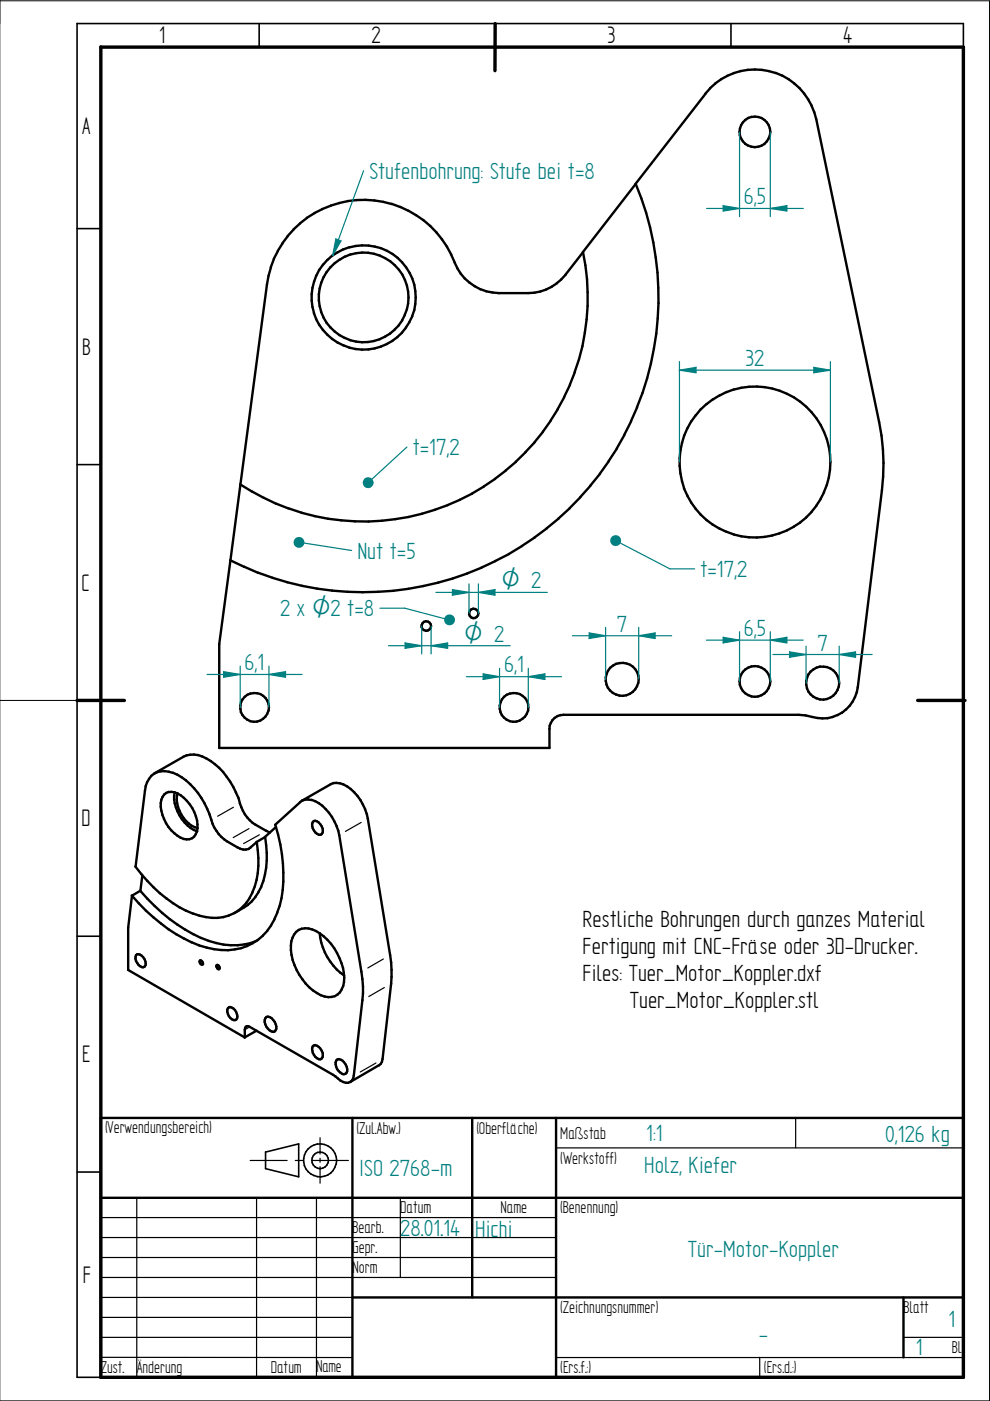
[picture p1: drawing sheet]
<svg xmlns="http://www.w3.org/2000/svg" width="210mm" height="297mm" viewBox="0 0 210 297" stroke-linecap="round" stroke-linejoin="round" font-family="sans-serif">
<path d="M0 0v297h209.8v-296.8h-209.8M0 148.5h16.3" fill="none" stroke="#000" stroke-width=".21"/>
<g fill="none" stroke="#000" stroke-width=".34">
<path d="M16.3 5v287h5.1M16.3 5h188v5M54.9 5v5M105 5v5M155 5v5M16.3 48.5h5.1M16.3 98.5h5.1M16.3 148.5h5.1M16.3 198.5h5.1M16.3 248.5h5.1M56.3 244.2v3.6l7 1.7v-7l-7 1.8M64.4 246.4l.2 .7"/>
<path d="M64.4 245.6v.8M64.5 247.1l.4 .7M64.6 244.9l-.2 .8M64.8 247.8l.5 .6M65.3 248.4l.6 .5M65.3 243.6l-.7 1.3M65.9 248.9l.7 .4M65.9 243.1l-.6 .5M66.1 246l.1 .5M66.2 246.5l.3 .6M66.4 247l.4 .4M66.5 244.9l-.4 1.1"/>
<path d="M66.5 249.2l.8 .3M66.6 242.7l-.7 .4M66.8 247.4l.6 .3M66.8 244.6l-.3 .4M67.3 249.5h.8M67.3 247.7l.6 .1M67.3 242.6a3.5 3.5 0 0 1 3.7 4.9M67.3 242.5l-.7 .3M67.4 244.3a1.74 1.74 0 0 1 2.1 .9 1.74 1.74 0 0 1-.6 2.2M67.4 244.3l-.6 .3M68.4 247.7l-.6 .1M68.8 249.4l-.8 .1"/>
<path d="M68.9 247.4l-.5 .3M70.7 248.2l-1.2 .9-.8 .3M71 247.5l-.4 .7"/>
</g>
<path d="M21.4 9.9l182.9 .1v282h-182.9zM105 5l-.1 10M16.3 148.5h10.1M194.6 148.5h10" fill="none" stroke="#000" stroke-width=".72"/>
<g fill="none" stroke="#000" stroke-width=".51">
<path d="M150.6 18.7l-15.9 20.3M151.7 17.7l-1.2 1M152.9 16.8l-1.3 .9M154.2 16.1l-1.3 .7M155.6 15.5l-1.4 .6M157.1 15.1l-1.5 .4M158.5 14.8l-1.5 .3M160 14.7l1.5 .1M160.1 14.7l-1.6 .1M161.5 14.8l1.5 .3M163 15.1l1.5 .4M164.5 15.5l1.4 .5"/>
<path d="M165.8 16l1.4 .8M167.2 16.8l1.2 .9M168.4 17.7l1.1 1M169.5 18.7l1 1.2M170.5 19.8l.9 1.3M156.8 27.9l.1 .8M156.8 28.7l.3 .7M157.1 29.3l.4 .7M157.1 26.5l-.3 1.5M157.5 29.9l.5 .6M157.5 25.9l-.4 .6M158 30.5l.7 .4"/>
<path d="M158 25.4l-.5 .6M158.6 30.9l.7 .2M158.7 25l-.7 .4M159.3 31.1l.8 .1M159.3 24.8a3.2 3.2 0 0 1 3.3 1.1 3.2 3.2 0 0 1 .3 3.5M159.3 24.8l-.6 .2M160.8 31.1l-.8 .1M161.5 30.9l-.8 .2M162.1 30.5l-.7 .4M162.6 30l-.5 .5M163 29.4l-.4 .6M171.3 21l.8 1.4"/>
<path d="M172 22.4l.6 1.4M172.6 23.7l.5 1.6M173.1 25.2l13.8 67.2M57.4 56.7l-.8 3.6-10.1 76.3v22h70v-4.1M58.1 54.9l-.7 1.8M58.9 53.2l-.9 1.7M59.9 51.6l-1 1.6M61 50.1l-1.1 1.5M62.3 48.6l-1.3 1.5M66.6 59.7l-.3 1.3M66.7 45.2l-1.6 1-2.9 2.4M67.1 58.4l-.5 1.3"/>
<path d="M67.7 57.2l-.6 1.3M68.1 59.9l-.3 1.3M68.4 44.3l-1.7 .9M68.5 56.1l-.8 1.1M68.6 58.7l-.5 1.2M69.3 57.7l-.7 1.1M69.4 55.1l-.9 1M70.4 54.2l-1 .9M71 55.8l-1.7 1.9M71.6 53.5l-1.2 .7M71.9 43.1l-3.6 1.2M72 55l-1 .8"/>
<path d="M72.8 52.8l-1.2 .7M73.1 54.4l-1.1 .7M73.8 42.6l-1.9 .5M74.1 52.5a11 11 0 0 1 11.2 3.1 11 11 0 0 1 2.1 11.5M74.1 52.4l-1.3 .5M74.3 54a9.5 9.5 0 0 1 9.8 2.7 9.5 9.5 0 0 1 1.7 10.1M74.3 53.9l-1.2 .5M75.6 42.4l3.8 .1M75.6 42.4l-1.9 .2M79.4 42.5l3.7 .8M83.1 43.2l1.8 .7M84.8 43.9l1.8 .8"/>
<path d="M86.6 44.7l1.6 .9M88.2 45.6l1.6 1.1M89.7 46.7l1.5 1.2M91.2 47.9l1.3 1.4M92.5 49.2l1.2 1.6M93.7 50.7l1.1 1.6M94.7 52.3l1 1.7M95.6 53.9l.8 1.8M96.4 55.7l.6 1.2M96.9 56.9l.8 1.1M97.7 58l.9 1.1M98.5 59l1.1 .9"/>
<path d="M99.5 59.9l1.2 .8M119 59.2l-2 1.6-1.2 .6M119.9 58.3l3.7-4.8a47.1 47.1 0 0 1-2.8 28.1M119.9 58.3l-.9 .9M123.6 53.5l11.2-14.5a62.2 62.2 0 0 1 .2 47.4M66.1 63.7l.5 2.7M66.1 62.4v1.4M66.3 61l-.2 1.4M66.5 66.4l.6 1.3M67 67.6l.7 1.3M67.6 63.7l.2 1.2M67.6 62.4v1.3"/>
<path d="M67.6 68.8l.9 1.2M67.8 64.9l.3 1.3M67.8 61.1l-.2 1.3M68.1 66.1l.5 1.3M68.5 69.9l.9 1.1M68.6 67.3l.7 1.2M69.2 68.4l.9 1M69.4 71l1 .9M70 69.4l1 .9M70.4 71.8l1.2 .8M71 70.3l1 .8M71.5 72.6l1.3 .6"/>
<path d="M72 71l1.1 .7M72.8 73.2l1.3 .5M73.1 71.6l1.2 .5M74 73.7l2.8 .4M74.3 72.1l1.2 .3M75.5 72.4l1.3 .2M78.1 72.5l-1.3 .1M79.3 72.3l-1.3 .2M79.5 73.9l-2.8 .2M80.5 71.9l-1.3 .4M80.8 73.5l-1.4 .4M81.7 71.4l-1.2 .5"/>
<path d="M82 72.9l-1.3 .6M83.2 72.3l-1.2 .6M83.7 69.9l-2.1 1.5M84.3 71.5l-1.1 .8M84.6 69l-.9 .9M85.3 67.9l-.8 1.1M85.9 66.8l-.6 1.1M86.8 68.3l-1.6 2.2-1 1M87.4 67.1l-.6 1.2M100.6 60.7l1.3 .6M101.8 61.3l1.3 .5M103.1 61.8l1.3 .2"/>
<path d="M104.4 62l1.4 .1M105.7 62.1h6.3M113.3 62.1h-1.3M114.6 61.8l-1.3 .3M115.8 61.4l-1.2 .4M107.2 99.8l-2.3 1.8M109.4 97.9l-2.2 1.9M111.4 95.9l-2.1 2M113.4 93.8l-2 2.1M119.6 84.2a51 51 0 0 1-6.3 9.6M120.9 81.6l-1.3 2.6M129.1 97.8l-1.9 2.7"/>
<path d="M130.8 95.1l-1.8 2.7M133.8 89.3l-3 5.8M135.1 86.4l-1.3 2.9M144.1 98.8l.5 3.3M144.1 97.1v1.7M144.3 95.5l-.2 1.7M145.1 92.3l-.8 3.2M145.8 90.8l-.7 1.5M146.6 89.3l-.8 1.5M147.5 88l-.9 1.4M148.6 86.7l-1.1 1.4M151.1 84.7l-2.5 2.1"/>
<path d="M152.6 83.8l-1.5 .9M154.1 83.1l-1.5 .8M155.6 82.6a16 16 0 0 1 16.5 4.8 16 16 0 0 1 2.6 17M155.6 82.5l-1.5 .6M186.9 92.3l.3 2.9M187.2 95.2l.1 3M187.3 98.1l-.1 3M48.8 118.8l3 1.4M50.9 102.7l2.5 1.5M53.4 104.2l2.6 1.4M55.9 105.5l2.6 1.3M58.5 106.8l2.7 1"/>
<path d="M61.2 107.8l2.8 .9M63.9 108.7l5.7 1.3M69.5 110l2.9 .3M72.3 110.3l3 .2M81 110.4l-5.8 .1M83.9 110.1l-2.9 .3M86.7 109.6l-2.9 .5M92.2 108.1l-5.5 1.5M94.9 107.1l-2.7 1M97.5 106l-2.6 1.1M100.1 104.6l-2.6 1.4M102.6 103.2l-2.5 1.4"/>
<path d="M104.9 101.6l-2.4 1.6M107.9 117.5l-5.8 2.9-3 1.2M110.7 115.8l-2.8 1.7M113.4 114l-2.8 1.8M116 112l-2.7 2M118.4 109.9l-2.5 2.1M123.1 105.4l-4.7 4.5M125.2 103l-2.2 2.4M127.2 100.5l-2.1 2.5M144.6 102l.5 1.6M145 103.6l.8 1.5M145.7 105.1l.9 1.5"/>
<path d="M146.5 106.5l1 1.4M147.5 107.9l1.1 1.2M148.5 109.1l2.6 2.2M151.1 111.2l1.5 .9M152.5 112.1l1.6 .7M154 112.7l1.6 .6M155.6 113.3l3.2 .6M158.8 113.9l1.7 .1M162.1 113.8l-1.7 .2M163.7 113.5l-1.6 .3M165.3 113.1l-1.6 .4M166.8 112.5l-1.5 .6"/>
<path d="M169.7 110.8l-2.9 1.7M170.9 109.7l-1.3 1.1M172.1 108.5l-1.2 1.2M173.1 107.2l-1.1 1.3M174.7 104.4l-1.6 2.8M187 104l-5.1 41.8M187.2 101l-.2 3M51.7 120.1l3 1.4M54.7 121.4l3.1 1.1M57.8 122.5l3.1 .9M60.9 123.4l6.3 1.4M67.2 124.8l3.2 .4"/>
<path d="M70.4 125.2l6.5 .4M80.1 125.5l-3.2 .1M86.6 124.8l-6.5 .7M89.4 132.9l.2 .4M89.4 132.5v.5M89.5 133.3l.4 .3M89.8 124.2l-3.2 .6M89.8 133.6l.5 .1M89.9 131.9a.99 .99 0 0 1 1.3 .2 .99 .99 0 0 1-.2 1.4M89.9 131.8l-.5 .7M90.7 133.7h-.4M91.1 133.5l-.4 .2"/>
<path d="M92.9 123.5l-3.2 .7M96.1 122.6l-3.2 .9M99.1 121.6l-3.1 1M99.4 130.2l.3 .4M99.6 130.6l.3 .3M99.7 129.4l-.2 .9M99.9 130.9l.4 .2M100.3 129.1a.98 .98 0 0 1 1 .6 .98 .98 0 0 1-.3 1.1M100.3 129l-.6 .5M100.8 131l-.5 .1M101.1 130.8l-.4 .2M51 150.3l.1 .7"/>
<path d="M51.1 151l.3 .6M51.1 148.9l-.1 1.4M51.4 151.6l.5 .6M51.4 148.3l-.3 .6M51.9 152.1l.6 .5M52.4 152.6l.7 .3M53 152.9l.8 .1M53.1 147.1a3 3 0 0 1 3.4 1.2 3 3 0 0 1-.2 3.6M53.1 147l-1.2 .7-.5 .6M54.5 153h-.7M55.8 152.4l-1.3 .6M56.3 151.9l-.5 .5"/>
<path d="M106 150.3l.1 .7M106.1 151l.3 .6M106.1 148.9l-.1 1.4M106.4 151.6l.5 .6M106.4 148.3l-.3 .6M106.8 152.1l.6 .5M107.4 152.6l.7 .3M108.1 152.9l.7 .1M108.1 147.1a3 3 0 0 1 3.2 .9 3 3 0 0 1 .4 3.3M108.1 147l-.7 .3-1 1M109.5 153h-.7M110.2 152.8l-.7 .2"/>
<path d="M110.8 152.4l-.6 .4M111.7 151.3l-1 1.1M116.5 153.8v.8M116.8 153.2l-.3 .7M117.1 152.7l-.3 .6M117.6 152.2l-.5 .5M118.2 151.8l-.6 .4M118.8 151.6l-.6 .2M128.4 144.4l.2 .8M128.4 143.6v.8M128.6 145.1l.3 .7M128.6 142.9l-.2 .7"/>
<path d="M128.9 145.8l.5 .6M129.3 146.4l.7 .5M129.4 141.6l-.8 1.3M129.9 146.9l.7 .4M130 141.1l-.6 .5M130.6 147.2l.8 .3M130.6 140.8a3.5 3.5 0 0 1 3.9 .8 3.5 3.5 0 0 1 .5 3.9M130.6 140.7l-.6 .4M131.3 147.5h.8M132.8 147.4l-.7 .1M133.6 147.1l-.8 .3M134.2 146.7l-.7 .4"/>
<path d="M135.1 145.5l-.9 1.2M156.8 144.4l.1 .8M156.8 145.2l.3 .7M156.9 143.7l-.1 .8M157.1 145.8l.4 .7M157.1 143l-.2 .8M157.5 146.5l.5 .5M158 147l.7 .4M158 141.9l-.9 1.1M158.6 147.4l.7 .3M158.7 141.5l-.7 .4M159.3 147.7h.8"/>
<path d="M159.3 141.3a3.2 3.2 0 0 1 3.3 1.1 3.2 3.2 0 0 1 .3 3.5M159.3 141.3l-.6 .3M160.8 147.7h-.8M161.5 147.4l-.8 .3M162.1 147l-.7 .4M162.6 146.5l-.5 .5M163 145.9l-.4 .6M170.9 144.4l.2 1.5M171.1 145.9l.3 .7M171.4 146.6l.5 .6M171.4 143l-.5 1.4M171.8 147.2l.7 .5"/>
<path d="M171.9 142.4l-.5 .6M172.4 147.7l.7 .4M172.5 141.9l-.6 .5M173.1 148l.8 .3M173.1 141.5l-.6 .4M173.9 141.4a3.5 3.5 0 0 1 3.5 1.6 3.5 3.5 0 0 1-.2 3.9M173.9 141.3l-.8 .3M175.3 148.2l-1.5 .1M176.1 147.9l-.8 .3M176.7 147.5l-.7 .4M177.2 146.9l-.5 .6M177.5 151.6a8.7 8.7 0 0 1-6.7 .1l-1.5-.1h-50.5"/>
<path d="M178.5 151.1l-1 .5M180.1 149.6l-1.6 1.5M180.8 148.8l-.7 .9M181.3 147.8l-.5 1M181.7 146.8l-.4 1M181.9 145.7l-.2 1.1M21.4 237h182.9v55h-182.9zM74.7 237v55M100.1 237v38.1M117.9 237v55M21.4 254h182.9M74.7 275.1h129.6"/>
<path d="M191.6 275.1v12.7"/>
</g>
<g fill="none" stroke="#000" stroke-width=".25">
<path d="M168.7 237v6.4M21.4 258.1h96.5M29 254v38M53 246h7.9M54.4 254v38M62.6 246h1.7M66.1 246h7.8M67.1 254v38M67.9 241.2v3.5M67.9 245.6v.8M67.9 247.4v3.5M84.9 254v16.8"/>
<path d="M117.9 243.4h86.4M21.4 279.3h53.3M21.4 275.1h53.3M21.4 270.8h96.5M21.4 266.6h96.5M21.4 262.4h96.5M21.4 287.8h53.2M21.4 283.5h53.3M117.8 287.8h86.4M161.1 287.8v4.2M191.6 283.5h12.7"/>
</g>
<path d="M63.4 115l11.1 1.7" fill="none" stroke="#008080" stroke-width=".25"/>
<circle cx="63.4" cy="115" r="1.17" fill="#008080"/>
<path d="M138.9 134.2l-3.5 .6M138.9 134.2v1.2l-3.5-.6" fill="none" stroke="#008080" stroke-width=".25"/>
<path d="M135.4 134.8l3.5-.6v1.2z" fill="#008080"/>
<path d="M124.9 134.2l3.5 .6-3.5 .6M124.9 134.2v1.2" fill="none" stroke="#008080" stroke-width=".25"/>
<path d="M124.9 134.2l3.5 .6-3.5 .6z" fill="#008080"/>
<path d="M121.4 134.8h21M128.4 133v11M135.4 133v11M163.3 135.7l3.5-.6v1.2l-3.5-.6" fill="none" stroke="#008080" stroke-width=".25"/>
<path d="M163.3 135.7l3.5-.6v1.2z" fill="#008080"/>
<path d="M153.3 136.3l3.5-.6-3.5-.6v1.2" fill="none" stroke="#008080" stroke-width=".25"/>
<path d="M153.3 135.1l3.5 .6-3.5 .6z" fill="#008080"/>
<path d="M149.8 135.7h20.5M156.8 133.9v10.6M163.3 133.9v10.6M181.4 138.2l-3.5 .6M181.4 138.2v1.2l-3.5-.6" fill="none" stroke="#008080" stroke-width=".25"/>
<path d="M177.9 138.8l3.5-.6v1.2z" fill="#008080"/>
<path d="M167.4 138.2l3.5 .6-3.5 .6M167.4 138.2v1.2" fill="none" stroke="#008080" stroke-width=".25"/>
<path d="M167.4 138.2l3.5 .6-3.5 .6z" fill="#008080"/>
<path d="M172.6 77.9l-.1 1.1 3.6-.5-3.5-.6M163.9 138.8h21M170.9 137v7.8M177.9 137v7.8" fill="none" stroke="#008080" stroke-width=".25"/>
<path d="M172.6 77.9l3.5 .6-3.5 .5z" fill="#008080"/>
<path d="M147.6 77.9l-3.6 .6M147.6 77.9v1.1l-3.5-.5" fill="none" stroke="#008080" stroke-width=".25"/>
<path d="M144.1 78.5l3.5-.6v1.1z" fill="#008080"/>
<path d="M77.1 36.2l-6.6 18M144 78.5h32.1M144.1 76.7v21.3M176.1 76.7v21.3" fill="none" stroke="#008080" stroke-width=".25"/>
<path d="M71.2 50.7l1.1 .4-1.8 3.1z" fill="#008080"/>
<path d="M71.2 50.6l1.1 .5M71.2 50.7l-.7 3.5 1.8-3.1M86.3 94.8l-8.2 7.5" fill="none" stroke="#008080" stroke-width=".25"/>
<circle cx="78" cy="102.4" r="1.17" fill="#008080"/>
<path d="M112 143.5l3.5-.6v1.2l-3.5-.6" fill="none" stroke="#008080" stroke-width=".25"/>
<path d="M112 143.5l3.5-.6v1.2z" fill="#008080"/>
<path d="M102.4 144.1l3.5-.6-3.5-.6v1.2" fill="none" stroke="#008080" stroke-width=".25"/>
<path d="M102.4 142.9l3.5 .6-3.5 .6z" fill="#008080"/>
<path d="M60.5 142.4l-3.5 .6M60.5 142.4v1.2l-3.5-.6M98.9 143.5h20.1M105.9 141.7v8.3M112 141.7v8.3" fill="none" stroke="#008080" stroke-width=".25"/>
<path d="M57 143l3.5-.6v1.2z" fill="#008080"/>
<path d="M47.4 142.4v1.2l3.5-.6-3.5-.6" fill="none" stroke="#008080" stroke-width=".25"/>
<path d="M47.4 142.4l3.5 .6-3.5 .6z" fill="#008080"/>
<path d="M101.4 125.6l3.5-.6v1.2l-3.5-.6M43.9 143h20.2M50.9 141.2v8.8M57 141.2v8.8" fill="none" stroke="#008080" stroke-width=".25"/>
<path d="M101.4 125.6l3.5-.6v1.2z" fill="#008080"/>
<path d="M95.9 126.2l3.5-.6-3.5-.6v1.2" fill="none" stroke="#008080" stroke-width=".25"/>
<path d="M95.9 125l3.5 .6-3.5 .6z" fill="#008080"/>
<path d="M85.9 136.3l3.5 .6-3.5 .6zM92.4 125.6h23.6M99.4 123.8v6.2M101.4 123.8v6.2" fill="none" stroke="#008080" stroke-width=".25"/>
<path d="M85.9 136.3l3.5 .6-3.5 .6z" fill="#008080"/>
<path d="M91.4 136.9l3.5 .6v-1.2l-3.5 .6" fill="none" stroke="#008080" stroke-width=".25"/>
<path d="M91.4 136.9l3.5-.6v1.2z" fill="#008080"/>
<path d="M82.4 136.9h25.8M85.8 128.9l9.5 2.5M89.4 132.8v5.8M91.4 132.8v5.8" fill="none" stroke="#008080" stroke-width=".25"/>
<circle cx="95.3" cy="131.4" r="1.17" fill="#008080"/>
<path d="M153.3 43.6l3.5 .6-3.5 .5v-1.1M80.6 128.9h5.3" fill="none" stroke="#008080" stroke-width=".25"/>
<g fill="none" stroke="#000" stroke-width=".51">
<path d="M41.1 160l.9 .1M41.1 160h-.8M30.9 166.7l-2.2 17.1M31.2 165.9l-.3 .8M31.6 165.1l-.4 .8M32.7 164l-.7 .5-.4 .6M34.1 170.3l.1 1.6 .3 .9M34.1 163.5l-1.5 .5M34.4 172.8l.4 .9M34.5 169l-.4 1.3M34.8 173.6l.4 .9M34.8 168.4l-.3 .6"/>
<path d="M34.9 163.5l.9 .1M34.9 163.5h-.8M35.2 174.5l.5 .8M35.2 168.1l-.4 .4M35.7 175.3l.6 .8M35.7 167.9l-.5 .2M35.7 167.9a4.4 4.4 0 0 1 3.9 1.9 7.8 7.8 0 0 1 2.2 6.5l-.7 1.1M35.8 163.6l.9 .3M36.3 176l.7 .7M36.7 163.8l.9 .5M37 176.7l.6 .5M37 168a7.9 7.9 0 0 0 2.8 7l1.3 1 .7 .2"/>
<path d="M37.5 169.5v.8M37.5 168.8v.7M37.5 164.2l1 .6M37.5 170.3l.3 .8M37.6 177.2l.7 .4M37.6 168.2l-.1 .6M37.7 171.1l.4 .8M38 171.8l.4 .9M38.3 177.6l.7 .3M38.4 172.6l.5 .8M38.5 164.8l1 .7M38.9 173.4l.6 .7"/>
<path d="M38.9 160.4l-6.1 3.6M38.9 177.9l.7 .1M39.4 165.4l.9 .9M39.4 174l.6 .6M39.6 160.1l-.7 .3M40 174.6l.6 .5M40.2 177.9l-.6 .1M40.3 166.2l.9 1M40.3 160l-.8 .1M40.6 175l.7 .4M40.8 177.7l-.6 .2M41.1 167.1l.9 1"/>
<path d="M41.2 177.4l-.5 .3M41.2 175.3l.7 .3M42 160.1l.9 .3M42 168.1l.7 1.1M42.7 169.2l.7 1.1M42.8 160.4l1 .4M43.3 170.3l.6 1.2M43.7 160.8l1.9 1.3M43.9 171.4l.5 1.3M44.4 172.6l.4 1.3M44.8 173.8l.3 .9M45 174.6l.4 .8"/>
<path d="M45.4 175.4l.5 .7M45.6 162l.9 .8M45.8 176.1l.6 .8M46.4 176.8l.5 .7M46.4 162.8l.9 .9M46.9 177.4l.6 .6M47.3 163.7l.8 1M47.5 177.9l.6 .5M48 164.7l.8 1M48.1 178.4l2.2 1.3M48.8 165.7l.7 1.2M49.4 166.8l.6 1.2"/>
<path d="M50 168l.5 1.1 .4 1.2M50.3 179.6l.7 .4M50.8 170.3l.4 .9M50.9 180l.7 .1M51.1 171.1l.4 .8M51.5 171.9l.4 .8M51.9 172.6l.6 .8M52.4 173.3l.6 .6M53 173.9l.6 .6M53.6 174.5l.6 .4M54.1 174.8l2.3 1.3M54.4 178.5l1.8-1a17.6 17.6 0 0 1-1.4 11.6"/>
<path d="M56.4 176.1l.8 .4M58.5 175.3l-2.3 2.2M64.1 169.7l-5.8 5.2a31.7 31.7 0 0 1 1 17.1l-1.1 2.9M64.7 169.5l-.6 .2M65.4 169.5l.7 .1M65.4 169.5h-.7M66.1 169.6l.7 .3M66.2 175.1l.1 .5M66.2 174.7v.5M66.3 175.6l.3 .5M66.3 174.3l-.1 .4M66.5 174.1l-.2 .3"/>
<path d="M66.5 176.1l.4 .4M66.8 174l-.3 .1M66.8 174a2.02 2.02 0 0 1 1.4 2.8l-.3 .2M66.8 169.8l.8 .5M66.8 176.5l.5 .3M67.2 176.8l.4 .2M67.6 170.3l.8 .6M67.6 177h.4M68.3 170.8l.8 .8M69 171.5l.8 .8M69.7 172.3l.7 .9M70.1 166.3l-6.1 3.5"/>
<path d="M70.4 173.2l.5 1M70.7 166l-.6 .3M70.9 174.1l.5 1M71.3 166l.8 .1M71.3 166h-.6M71.3 175.1l.6 2M71.9 177l4.7 29M72 166l.8 .3M72.8 166.3l.8 .5M73.6 166.7l.8 .6M74.3 167.3l.8 .7M75.1 167.9l.7 .9"/>
<path d="M75.8 168.7l.7 1M76.4 169.6l.6 1M76.9 170.6l.5 1M77.4 171.5l.4 1.1M77.8 172.6l4.9 29.9M27.9 189.9l1.6 1.7M28.7 183.7l1.3 1.6M29.4 191.5l1.6 1.6M29.9 185.3l1.3 1.5M30.2 185.6l-.4 3.3M30.9 193.1l1.7 1.4M31.2 186.7l1.4 1.4"/>
<path d="M31.2 190.5l1.6 1.6M31.3 190.6l-1.5-1.8-1.8 1.1-.8 6.8v9l24.7 14.3v-1.7M32.5 188.1l1.4 1.3M32.5 194.5l1.7 1.3M32.8 192.1l1.6 1.5M33.9 189.4l1.4 1.1M34.1 195.8l1.7 1.3M34.4 193.5l1.6 1.4M35.3 190.5l1.4 1M35.7 197l1.7 1.1M36 194.9l1.7 1.2M36.7 191.5l1.4 .9"/>
<path d="M37.4 198.1l3.2 1.7M37.6 196l1.7 1.1M38.1 192.4l1.4 .7M39.3 197.1l1.7 1M39.5 193.1l1.4 .6M40.6 199.8l1.6 .6M40.9 193.7l1.4 .4M40.9 198l1.7 .9M42.2 194.1l2.8 .5M42.6 198.8l1.6 .7M44.2 199.5l1.6 .4M44.9 194.6h1.3"/>
<path d="M45.8 199.9l3.1 .5M48.6 194.1l-2.4 .5M49.6 193.6l-1.1 .5M51.5 192.3l-1.9 1.3M51.6 180.1h.6M52.1 180.1l1-.4 1.3-1.2a17.4 17.4 0 0 1-1.5 11.9M52.6 191.9l-2.7 1.6M53 190.4l-1.6 1.9M53.2 199.9l-2.8 .5M53.4 191.1l-.9 .8M53.6 200l-1.2 .6M54.2 190.2l-.8 .9"/>
<path d="M54.5 199.4l-1.3 .5M54.7 199.3l-1.1 .7M54.8 189.1l-.7 1.1M55.8 198.4l-1.1 .9M57.5 196.2l-1.8 2.2M58.2 194.9l-.8 1.3M61.8 199.6l-.1 1.9M62 198.8l-.2 .8M62.4 198.1l-.4 .7M62.8 197.6l-.4 .6M63.3 197.2a4.2 4.2 0 0 1 4.5 .7 12.4 12.4 0 0 1 5.1 10.3l-.5 1.6M63.3 197.1l-.5 .5"/>
<path d="M67.8 197.9a12.4 12.4 0 0 0 5.2 8.9M28.7 203.3l.2 .5M28.7 202.9v.4M28.8 203.8l.3 .4M28.8 202.5l-.1 .4M29 202.4a1.81 1.81 0 0 1 1.6 2.5M29 202.3l-.2 .3M29.1 204.2l.3 .4M29.4 204.6l.7 .5M30.1 205.1h.3M30.7 204.9l-.3 .2M42.2 200.4l3.2 .9"/>
<path d="M42.3 203.9l.1 .3M42.4 204.1l.1 .3M42.4 203.7l-.1 .2M42.5 204.3l.3 .2M42.5 203.6l-.1 .1M42.5 203.6a.58 .58 0 0 1 .4 .9M42.7 204.5h.2M45.4 201.3l1.5 .1M45.8 204.8l.3 .6M46.1 205.3l.2 .2M46.1 204.6l-.2 .3M46.1 204.6a.58 .58 0 0 1 .3 .9"/>
<path d="M46.3 205.5h.2M46.9 201.4l1.5 .1M48.2 214.5l.1 .5M48.3 215l.3 .5M48.3 213.8l-.1 .7M48.5 213.6a1.3 1.3 0 0 1 1.6 1 1.32 1.32 0 0 1 0 1.6M48.5 215.4l.4 .5M48.5 213.6l-.2 .2M48.8 215.8l.4 .4M48.9 200.4h1.5M49.2 216.1l.4 .2M49.5 216.3h.4"/>
<path d="M49.8 201.3l-1.5 .2M50.1 216.2l-.3 .1M51.1 201l-1.4 .3M52 217.9l-.1 .4M52.4 217.6l.6 .1 18.1 10.5a3.7 3.7 0 0 0 2.7 1.4l.5-.2M52.4 217.6l-.4 .4M52.4 200.6l-1.3 .4M54.4 218.5l-2.5 1.5M56.1 216.7l.2 .5M56.1 216.2v.5M56.2 217.1l.3 .6M56.3 215.9l-.2 .3"/>
<path d="M56.4 217.6l.4 .5M56.8 218.1l.4 .4M56.8 215.5l-.5 .4M56.8 215.6a2.25 2.25 0 0 1 1.6 2.8M57.1 218.4l.5 .3M57.5 218.7l.4 .1M58.3 218.7l-.4 .1M58.5 218.4l-.3 .3M61.7 201.4l.1 1.1M61.8 202.4l.3 1.1M62 203.5l.4 1.1M62.4 204.6l.5 1.1"/>
<path d="M62.9 205.6l.6 1.1M63.4 206.6l.7 1M64.1 207.6l.7 .9M64.8 208.5l.8 .8M65.5 209.3l.9 .7M66.3 210l.9 .6M67.2 210.5l.8 .5M68 211l.8 .3M68.8 211.3l.8 .1M71 211.2l-1.4 .2M71.6 210.9l-.6 .3M72.1 210.4l-.6 .5"/>
<path d="M72.5 209.8l-.4 .6M76.6 206l.2 1.6M76.8 207.6l.2 1.6M76.8 212l-1.9 16.6M77 210.6l-.2 1.5M77 209.1v1.6M82.7 202.5l.3 3.2M82.9 208.5l-1.8 16M83 207.1l-.1 1.5M83 205.6v1.5M66.2 222.2v.5M66.2 222.7l.4 1"/>
<path d="M66.3 221.9l-.1 .4M66.5 221.7l-.2 .2M66.5 223.6l.4 .5M66.8 221.6l-.3 .1M66.8 221.6a2.02 2.02 0 0 1 1.4 2.8l-.3 .2M66.8 224.1l.5 .3M67.2 224.4l.4 .2M67.6 224.6h.4M71.2 225.6l.1 .6M71.2 225.2v.5M71.2 226.1l.3 .6M71.5 226.7l.3 .4"/>
<path d="M71.8 227.1l.4 .4M71.8 224.5l-.5 .4-.1 .4M71.8 224.6a2.25 2.25 0 0 1 1.6 2.9l-.5 .3M72.2 227.4l.4 .3M72.6 227.7l.3 .1M74.9 228.6l-.6 .8M80.3 225.8l-6 3.6M80.7 225.6l-.4 .3M81 225.1l-.3 .5M81.1 224.5l-.1 .6"/>
</g>
<path d="M49.5 171.2l-3.4 1.9M52.8 175.7l-3.4 1.9M55 177l-3.4 1.9M76.6 174.4l-3.4 1.9M52.7 217.9l-.5 .3M81.3 203.3l-3.3 1.9M81.5 209.4l-3.3 1.9M79.7 225.4l-3.3 1.9" fill="none" stroke="#000" stroke-width=".25"/>
<path d="M153.3 43.6l3.5 .6-3.5 .5z" fill="#008080"/>
<path d="M163.3 44.2l3.5 .5v-1.1l-3.5 .6" fill="none" stroke="#008080" stroke-width=".25"/>
<path d="M163.3 44.2l3.5-.6v1.1z" fill="#008080"/>
<path d="M156.8 28v17.9M163.3 28v17.9M149.8 44.2h20.5M130.6 114.6l11.4 6" fill="none" stroke="#008080" stroke-width=".25"/>
<circle cx="130.5" cy="114.6" r="1.17" fill="#008080"/>
<path d="M142 120.6h5.3" fill="none" stroke="#008080" stroke-width=".25"/>
<g font-size="5.7">
<text x="33.8" y="9.2">1</text>
<text x="78.8" y="9.2">2</text>
<text x="128.8" y="9.2">3</text>
<text x="178.8" y="9.2">4</text>
<text x="17.4" y="28.4">A</text>
<text x="17.4" y="75.2">B</text>
<text x="17.3" y="125.2">C</text>
<text x="17.3" y="175.2">D</text>
<text x="17.4" y="225.2">E</text>
<text x="17.6" y="271.9">F</text>
</g>
<g font-size="5.6" fill="#008080">
<text x="78.3" y="38">Stufenbohrung: Stufe bei t=8</text>
<text x="157.7" y="43.3">6,5</text>
<text x="158.1" y="77.6">32</text>
<text x="87.5" y="96.6">t=17,2</text>
<text x="75.8" y="118.4">Nut t=5</text>
<text x="148.5" y="122.4">t=17,2</text>
<text x="59.4" y="130.7">2 x O2 t=8</text>
<text x="130.8" y="133.9">7</text>
<text x="157.7" y="134.9">6,5</text>
<text x="173.3" y="137.9">7</text>
<text x="51.9" y="142.1">6,1</text>
<text x="106.9" y="142.6">6,1</text>
<text x="137" y="242">1:1</text>
<text x="187.7" y="242.2">0,126 kg</text>
<text x="76.2" y="249.4">ISO 2768-m</text>
<text x="136.6" y="248.8">Holz, Kiefer</text>
<text x="84.9" y="262">28.01.14</text>
<text x="100.8" y="262.3">Hichi</text>
<text x="145.8" y="266.6">Tür-Motor-Koppler</text>
<text x="201.1" y="281.3">1</text>
<text x="160.9" y="284.6">-</text>
<text x="194.2" y="287.4">1</text>
</g>
<g font-size="5.6">
<text x="123.5" y="196.6">Restliche Bohrungen durch ganzes Material</text>
<text x="123.5" y="202.3">Fertigung mit CNC-Fräse oder 3D-Drucker.</text>
<text x="123.5" y="208.1">Files: Tuer_Motor_Koppler.dxf</text>
<text x="133.5" y="213.8">Tuer_Motor_Koppler.stl</text>
</g>
<g font-size="5.4" fill="#008080">
<text x="106.3" y="124.7">O 2</text>
<text x="98.4" y="136">O 2</text>
</g>
<g font-size="4.1">
<text x="22.3" y="240.2">(Verwendungsbereich)</text>
<text x="75.6" y="240.4">(Zul.Abw.)</text>
<text x="101" y="240.4">(Oberfläche)</text>
<text x="118.8" y="241.4">Maßstab</text>
<text x="118.8" y="246.7">(Werkstoff)</text>
<text x="84.9" y="257.3">Datum</text>
<text x="106.1" y="257.3">Name</text>
<text x="118.8" y="257.3">(Benennung)</text>
<text x="74.7" y="261.5">Bearb.</text>
<text x="74.7" y="265.7">Gepr.</text>
<text x="74.7" y="270">Norm</text>
<text x="118.8" y="278.4">(Zeichnungsnummer)</text>
<text x="191.6" y="278.4">Blatt</text>
<text x="201.8" y="286.9">Bl.</text>
<text x="21.4" y="291.1">Zust. Änderung</text>
<text x="57.4" y="291.1">Datum</text>
<text x="67.1" y="291">Name</text>
<text x="118.8" y="291.1">(Ers.f.:)</text>
<text x="162" y="291.1">(Ers.d.:)</text>
</g>
</svg>
